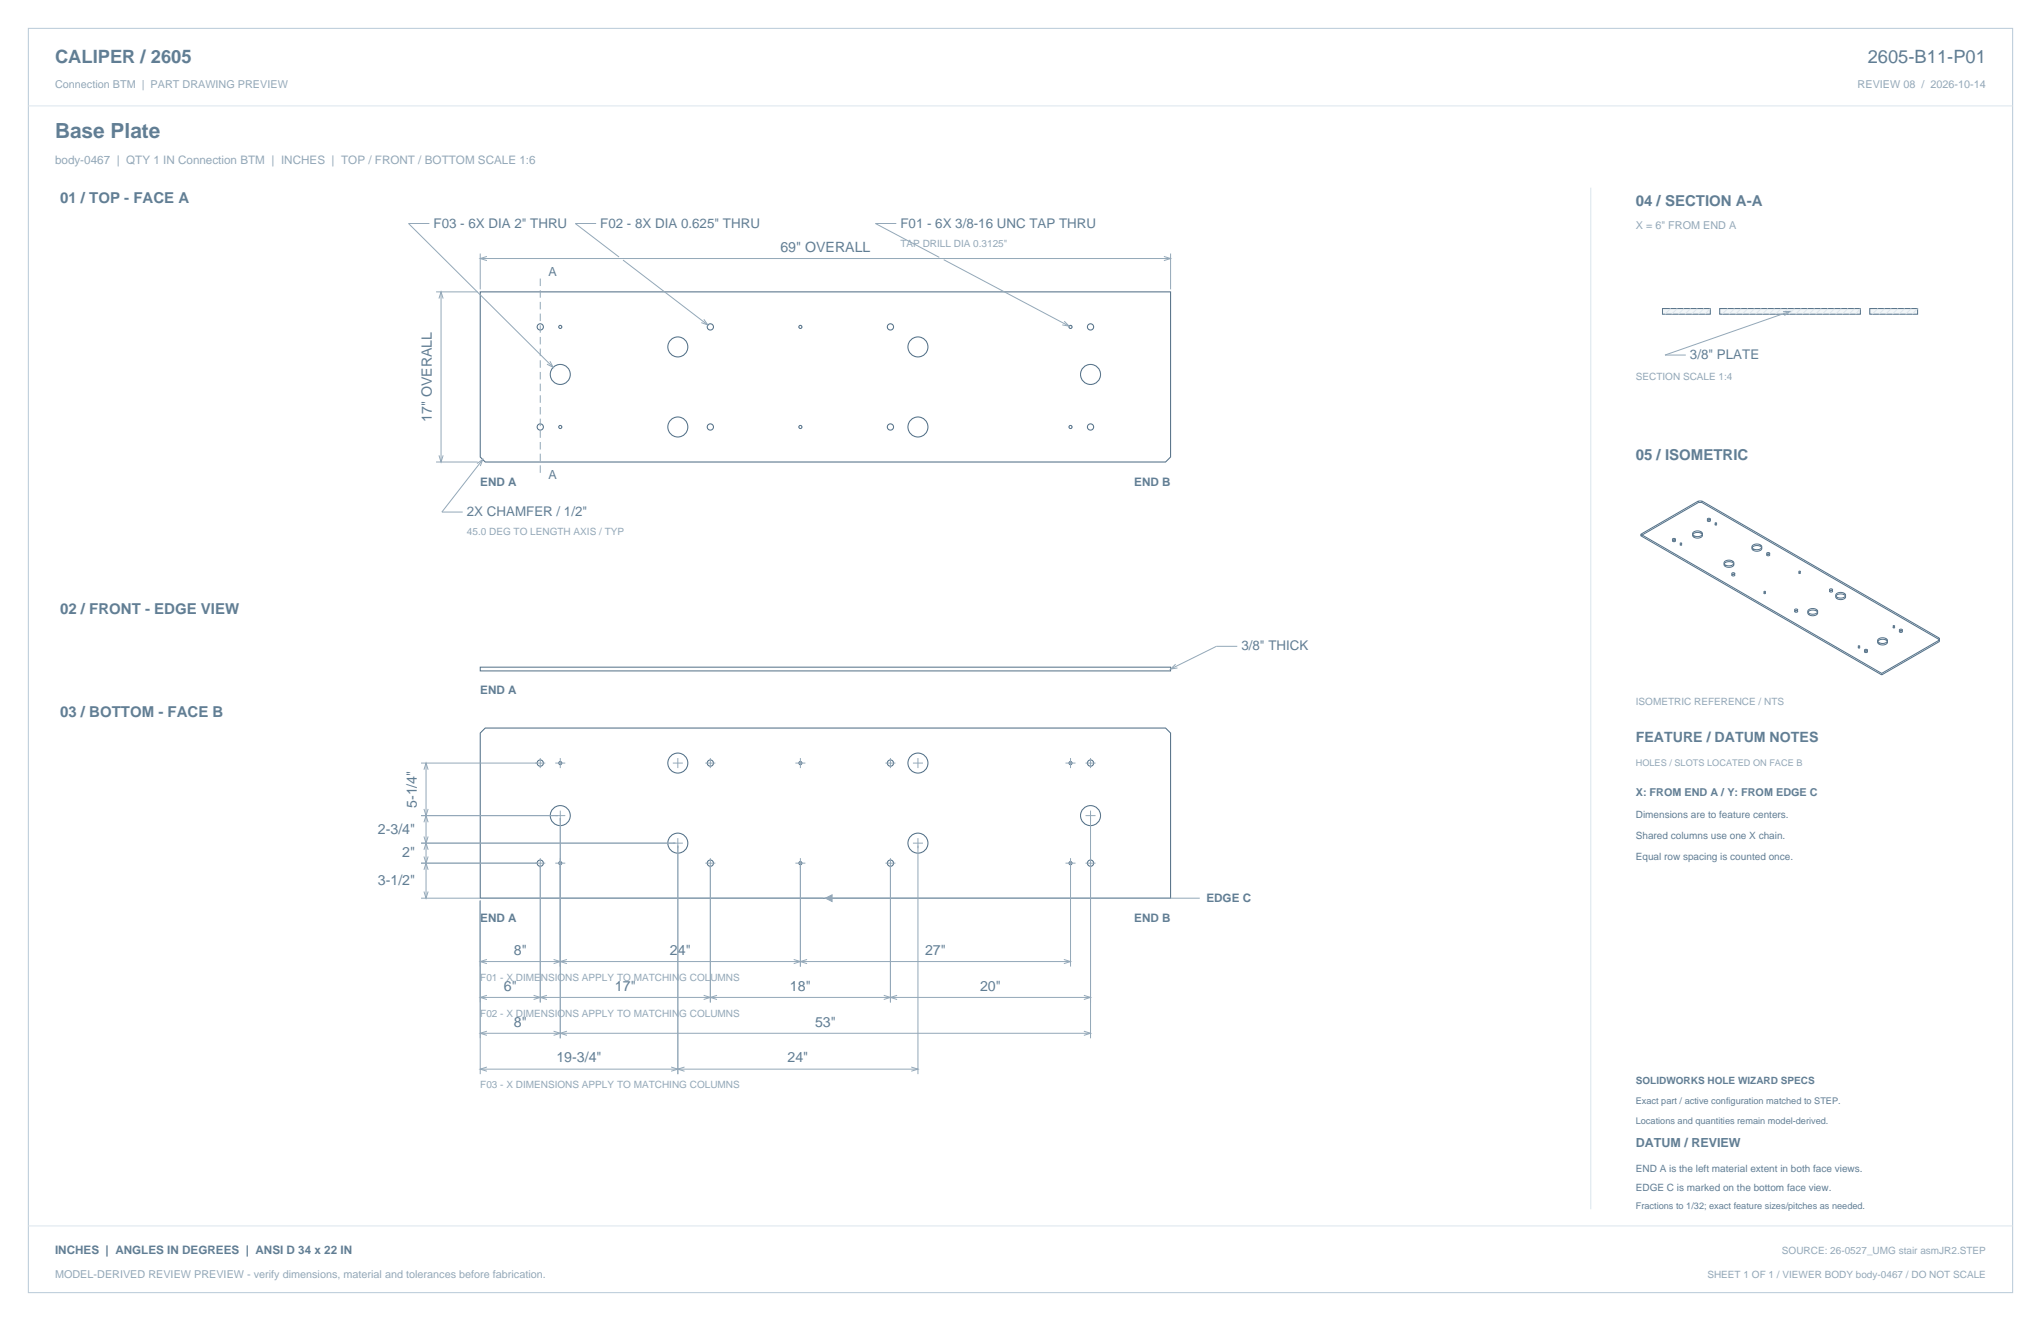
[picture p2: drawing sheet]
<svg xmlns="http://www.w3.org/2000/svg" width="864mm" height="559mm" viewBox="0 0 864 559" stroke-linecap="round" stroke-linejoin="round" font-family="sans-serif">
<path d="M12 12h839.6v534.8h-839.6z" fill="none" stroke="#b8cad8" stroke-width=".42"/>
<path d="M12 44.8h839.6M673.1 79.4v432.1" fill="none" stroke="#dbe5ed" stroke-width=".42"/>
<g fill="none" stroke="#536f85" stroke-width=".44">
<path d="M203.2 123.5h292.1v69.8l-2.1 2.1h-287.9l-2.1-2.1zM203.2 310.1l2.1-2.1h287.9l2.1 2.1v69.8h-292.1z"/>
<circle cx="228.6" cy="138.3" r="1.32"/>
<circle cx="237.1" cy="138.3" r=".66"/>
<circle cx="300.6" cy="138.3" r="1.32"/>
<circle cx="338.7" cy="138.3" r=".66"/>
<circle cx="376.8" cy="138.3" r="1.32"/>
<circle cx="453" cy="138.3" r=".66"/>
<circle cx="461.4" cy="138.3" r="1.32"/>
<circle cx="237.1" cy="158.4" r="4.2"/>
<circle cx="286.8" cy="146.8" r="4.2"/>
<circle cx="388.4" cy="146.8" r="4.2"/>
<circle cx="461.4" cy="158.4" r="4.2"/>
<circle cx="228.6" cy="180.6" r="1.32"/>
<circle cx="237.1" cy="180.6" r=".66"/>
<circle cx="286.8" cy="180.6" r="4.2"/>
<circle cx="300.6" cy="180.6" r="1.32"/>
<circle cx="338.7" cy="180.6" r=".66"/>
<circle cx="376.8" cy="180.6" r="1.32"/>
<circle cx="388.4" cy="180.6" r="4.2"/>
<circle cx="453" cy="180.6" r=".66"/>
<circle cx="461.4" cy="180.6" r="1.32"/>
<circle cx="228.6" cy="322.8" r="1.32"/>
<circle cx="237.1" cy="322.8" r=".66"/>
<circle cx="286.8" cy="322.8" r="4.2"/>
<circle cx="300.6" cy="322.8" r="1.32"/>
<circle cx="338.7" cy="322.8" r=".66"/>
<circle cx="376.8" cy="322.8" r="1.32"/>
<circle cx="388.4" cy="322.8" r="4.2"/>
<circle cx="453" cy="322.8" r=".66"/>
<circle cx="461.4" cy="322.8" r="1.32"/>
<circle cx="237.1" cy="345" r="4.2"/>
<circle cx="286.8" cy="356.7" r="4.2"/>
<circle cx="388.4" cy="356.7" r="4.2"/>
<circle cx="461.4" cy="345" r="4.2"/>
<circle cx="228.6" cy="365.1" r="1.32"/>
<circle cx="237.1" cy="365.1" r=".66"/>
<circle cx="300.6" cy="365.1" r="1.32"/>
<circle cx="338.7" cy="365.1" r=".66"/>
<circle cx="376.8" cy="365.1" r="1.32"/>
<circle cx="453" cy="365.1" r=".66"/>
<circle cx="461.4" cy="365.1" r="1.32"/>
</g>
<g fill="none" stroke="#93a8b9" stroke-width=".42">
<path d="M181.7 94.5h-8.8l61.2 60.9M252.2 94.5h-8.8l18.5 14.2M379.2 94.5h-8.8l27 14.4M203.2 107.2v15.2M203.2 109.4h292.1M206 108.5l-2.8 .9 2.8 .8M263.6 110l35.9 27.5M399.3 109.9l53.1 28.1M492.5 108.5l2.8 .9-2.8 .8M495.3 107.2v15.2M184.5 123.5h17.6M185.7 126.3l.9-2.8 .9 2.8"/>
<path d="M186.6 123.5v71.9M297.8 135.1l1.7 2.4-2.8-1M450.3 135.9l2.1 2.1-2.9-.6M232.7 152.8l1.4 2.6-2.7-1.4M184.5 195.4h17.6M185.7 192.6l.9 2.8 .9-2.8M201.8 196.1l2.5-1.7-1.1 2.7M204.3 194.4l-17.3 22.2h8.8M523.5 273.4h-8.8l-19.4 9.6M497.4 281l-2.1 2 2.9-.4M178.2 322.8h52.5M179.4 325.6l.9-2.8 .9 2.8"/>
<path d="M180.3 322.8v57.1M228.6 320.7v4.2M234.9 322.8h4.3M237.1 320.7v4.2M284.7 322.8h4.2M286.8 320.7v4.2M298.4 322.8h4.3M300.6 320.7v4.2M336.5 322.8h4.3M338.7 320.7v4.2M374.6 322.8h4.3M376.8 320.7v4.2"/>
<path d="M386.3 322.8h4.2M388.4 320.7v4.2M450.8 322.8h4.3M453 320.7v4.2M459.3 322.8h4.2M461.4 320.7v4.2M178.2 345h61M178.2 356.7h110.7M179.4 359.5l.9-2.8 .9 2.8M179.4 347.8l.9-2.8 .9 2.8M179.4 353.8l.9 2.9 .9-2.9M179.4 342.2l.9 2.8 .9-2.8"/>
<path d="M237.1 342.9v96.3M286.8 354.5v99.9M386.3 356.7h4.2M388.4 354.5v99.9M459.3 345h4.2M461.4 342.9v96.3M178.2 365.1h52.5M178.2 379.9h170M179.4 367.9l.9-2.8 .9 2.8M179.4 377.1l.9 2.8 .9-2.8M179.4 362.3l.9 2.8 .9-2.8M228.6 363v61"/>
<path d="M234.9 365.1h4.3M298.4 365.1h4.3M300.6 363v61M336.5 365.1h4.3M338.7 363v45.9M349.2 379.9h158.4M374.6 365.1h4.3M376.8 363v61M450.8 365.1h4.3M453 363v45.9M459.3 365.1h4.2M203.2 381v73.4"/>
<path d="M203.2 406.8h249.8M206 405.9l-2.8 .9 2.8 .8M234.2 405.9l2.9 .9-2.9 .8M239.9 405.9l-2.8 .9 2.8 .8M335.8 405.9l2.9 .9-2.9 .8M341.5 405.9l-2.8 .9 2.8 .8M450.1 405.9l2.9 .9-2.9 .8M203.2 421.9h258.2M203.2 437.1h258.2M206 421l-2.8 .9 2.8 .9M206 436.2l-2.8 .9 2.8 .9M225.8 421l2.8 .9-2.8 .9"/>
<path d="M231.4 421l-2.8 .9 2.8 .9M234.2 436.2l2.9 .9-2.9 .9M239.9 436.2l-2.8 .9 2.8 .9M297.7 421l2.9 .9-2.9 .9M303.4 421l-2.8 .9 2.8 .9M373.9 421l2.9 .9-2.9 .9M379.6 421l-2.8 .9 2.8 .9M458.6 421l2.8 .9-2.8 .9M458.6 436.2l2.8 .9-2.8 .9M203.2 452.3h185.2M206 451.4l-2.8 .9 2.8 .8M284 451.4l2.8 .9-2.8 .8"/>
<path d="M289.6 451.4l-2.8 .9 2.8 .8M385.6 451.4l2.8 .9-2.8 .8"/>
</g>
<path d="M228.6 117.8v82.9" fill="none" stroke="#93a8b9" stroke-width=".42" stroke-dasharray="3.2 1.8" stroke-linecap="butt"/>
<path d="M203.2 282.2h292.1v1.6h-292.1z" fill="none" stroke="#536f85" stroke-width=".42"/>
<path d="M349.2 379.9l2.9-1.4v2.9z" fill="#93a8b9" stroke="#93a8b9" stroke-width=".42"/>
<path d="M703.4 130.5h20.3v2.4h-20.3z" fill-rule="evenodd" fill="#f2f6f9" stroke="#536f85" stroke-width=".42"/>
<path d="M706.9 130.5l-2.4 2.4M709.7 130.5l-2.4 2.4M712.5 130.5l-2.4 2.4M715.3 130.5l-2.3 2.4M718.2 130.5l-2.4 2.4M721 130.5l-2.4 2.4M723.7 130.5l-2.3 2.4" fill="none" stroke="#dbe5ed" stroke-width=".42"/>
<path d="M727.6 130.5h59.6v2.4h-59.6z" fill-rule="evenodd" fill="#f2f6f9" stroke="#536f85" stroke-width=".42"/>
<g fill="none" stroke="#dbe5ed" stroke-width=".42">
<path d="M731.1 130.5l-2.4 2.4M733.9 130.5l-2.4 2.4M736.7 130.5l-2.3 2.4M739.6 130.5l-2.4 2.4M742.4 130.5l-2.4 2.4M745.2 130.5l-2.4 2.4M748 130.5l-2.4 2.4M750.8 130.5l-2.3 2.4M753.7 130.5l-2.4 2.4M756.5 130.5l-2.4 2.4M759.3 130.5l-2.4 2.4M762.1 130.5l-2.3 2.4"/>
<path d="M765 130.5l-2.4 2.4M767.8 130.5l-2.4 2.4M770.6 130.5l-2.4 2.4M773.4 130.5l-2.4 2.4M776.2 130.5l-2.3 2.4M779.1 130.5l-2.4 2.4M781.9 130.5l-2.4 2.4M784.7 130.5l-2.4 2.4M787.2 130.5l-2 2.4"/>
</g>
<path d="M791.1 130.5h20.3v2.4h-20.3z" fill-rule="evenodd" fill="#f2f6f9" stroke="#536f85" stroke-width=".42"/>
<path d="M794.6 130.5l-2.4 2.4M797.4 130.5l-2.4 2.4M800.2 130.5l-2.3 2.4M803.1 130.5l-2.4 2.4M805.9 130.5l-2.4 2.4M808.7 130.5l-2.4 2.4M811.4 130.5l-2.3 2.4M12 518.6h839.6" fill="none" stroke="#dbe5ed" stroke-width=".42"/>
<path d="M754.5 131.8l2.9-.1-2.4 1.8M757.4 131.7l-52.9 18.5h8.8" fill="none" stroke="#93a8b9" stroke-width=".42"/>
<g fill="none" stroke="#536f85" stroke-width=".42">
<path d="M718.6 211.9v.7M718.6 211.9l-24.3 14.1M718.6 212.6l-24.3 14M718.6 212.6h1.5M718.6 211.9h1.5M720.1 211.9l100.5 58v1.5l-24.4 14.1M720.1 211.9v.7M720.1 212.6l100.5 58M722.6 219.9v.6M723.5 220h-.9v.5M723.5 219.3v.6h-.9M723.5 219.3h-.9v.6"/>
<path d="M723.5 220v.5h-.9M723.5 219.3v.7M694.3 226l101.9 58.8M694.3 226.6l101.9 58.9M694.3 226v.6M707.8 228.4v.6M708.8 227.9v.5h-1M708.8 227.9h-1v.5M708.8 228.5h-1v.5M708.8 228.5v.5h-1M708.8 227.9v.6M711 230v.6"/>
<path d="M711.5 229.7v.3h-.5M711.5 230.3h-.5v.3M711.5 230.3v.3h-.5M711.5 229.7h-.5v.3M711.5 229.7v.6M716.8 226.6v.7M719.7 225.6l.7 .8-.7 .9-1.4 .3-1.5-.3M719.7 225.6l-1.4-.4-1.5 .4-.6 .8 .6 .9M719.7 224.9l.7 .9-.7 .8-1.4 .4-1.5-.4M719.7 224.9l-1.4-.3-1.5 .3-.6 .9 .6 .8M719.7 224.9v.7M725.8 221.4v.7"/>
<path d="M726.3 221.2v.2h-.5M726.3 221.2h-.5v.2M726.3 221.8v.3h-.5M726.3 221.8h-.5v.3M726.3 221.2v.6M730.1 239v.6M733 237.3l.7 .9-.7 .8-1.4 .4-1.5-.4M733 237.3l-1.4-.4-1.5 .4-.6 .9 .6 .8M733 237.9l-1.4-.3-1.5 .3-.6 .9 .6 .8M733 237.9l.7 .9-.7 .8-1.4 .4-1.5-.4M733 237.3v.6M741.9 232.2v.6"/>
<path d="M744.9 231.1l-1.5-.3-1.5 .3-.6 .9 .6 .8M744.9 231.1l.6 .9-.6 .8-1.5 .4-1.5-.4M744.9 230.5l-1.5-.4-1.5 .4-.6 .8 .6 .9M744.9 230.5l.6 .8-.6 .9-1.5 .3-1.5-.3M744.9 230.5v.6M747.7 234.4v.6M748.6 233.8v.6h-.9M748.6 233.8h-.9v.6M748.6 234.5h-.9v.5M748.6 234.5v.5h-.9M748.6 233.8v.7M732.9 242.9v.6"/>
<path d="M733.9 242.4h-1v.5M733.9 243v.5h-1M733.9 243h-1v.5M733.9 242.4v.5h-1M733.9 242.4v.6M746.5 250.4v.7M746.9 250.2h-.4v.2M746.9 250.2v.2h-.4M746.9 250.8v.3h-.4M746.9 250.8h-.4v.3M746.9 250.2v.6M759.5 258.2v.7"/>
<path d="M760.5 258.4h-1v.5M760.5 257.7v.5h-1M760.5 258.4v.5h-1M760.5 257.7h-1v.5M760.5 257.7v.7M761.2 241.9v.7M761.7 241.6v.3h-.5M761.7 241.6h-.5v.3M761.7 242.3h-.5v.3M761.7 242.3v.3h-.5M761.7 241.6v.7M765.5 259.5v.6"/>
<path d="M768.5 257.8l.6 .8-.6 .9-1.5 .3-1.5-.3M768.5 257.8l-1.5-.4-1.5 .4-.6 .8 .6 .9M768.5 258.4l.6 .9-.6 .8-1.5 .4-1.5-.4M768.5 258.4l-1.5-.3-1.5 .3-.6 .9 .6 .8M768.5 257.8v.6M774.3 249.7v.7M775.2 249.8v.6h-.9M775.2 249.8h-.9v.6M775.2 249.2v.5h-.9M775.2 249.2h-.9v.5M775.2 249.2v.6M777.4 252.7v.6"/>
<path d="M780.3 251.6l.6 .8-.6 .9-1.5 .3-1.4-.3M780.3 250.9l-1.5-.3-1.4 .3-.7 .9 .7 .9M780.3 250.9l.6 .9-.6 .9-1.5 .3-1.4-.3M780.3 251.6l-1.5-.4-1.4 .4-.7 .8 .7 .9M780.3 250.9v.7M786.4 273.5v.6M786.8 273.2h-.4v.3M786.8 273.8h-.4v.3M786.8 273.2v.3h-.4M786.8 273.8v.3h-.4M786.8 273.2v.6M789.1 275.3v.6"/>
<path d="M790 275.4v.5h-.9M790 274.8v.5h-.9M790 275.4h-.9v.5M790 274.8h-.9v.5M790 274.8v.6M795.1 271.8v.7M798 270.8l-1.4-.4-1.5 .4-.6 .8 .6 .9M798 270.1l-1.4-.3-1.5 .3-.6 .9 .6 .8M798 270.8l.6 .8-.6 .9-1.4 .3-1.5-.3M798 270.1l.6 .9-.6 .8-1.4 .4-1.5-.4M798 270.1v.7M801.1 264.9v.7"/>
<path d="M801.6 265.3v.3h-.5M801.6 265.3h-.5v.3M801.6 264.7v.2h-.5M801.6 264.7h-.5v.2M801.6 264.7v.6M803.9 266.8v.6M804.8 266.9h-.9v.5M804.8 266.2v.6h-.9M804.8 266.2h-.9v.6M804.8 266.9v.5h-.9M804.8 266.2v.7M820.6 270.8l-24.4 14"/>
<path d="M796.2 284.8v.7"/>
</g>
<text font-size="8.8" fill="#617e94" x="23.3" y="58.2">Base Plate</text>
<g font-size="7.8" fill="#617e94">
<text x="23.3" y="26.8">CALIPER / 2605</text>
<text x="790.3" y="26.8">2605-B11-P01</text>
</g>
<g font-size="6.3" fill="#617e94">
<text x="25.4" y="86.1">01 / TOP - FACE A</text>
<text x="692.1" y="87.1">04 / SECTION A-A</text>
<text x="692.1" y="194.4">05 / ISOMETRIC</text>
<text x="25.4" y="259.6">02 / FRONT - EDGE VIEW</text>
<text x="25.4" y="303.4">03 / BOTTOM - FACE B</text>
</g>
<g font-size="6" fill="#617e94">
<text x="330.2" y="106.5">69&quot; OVERALL</text>
<text x="182.7" y="178.5" transform="rotate(-90 182.7 178.5)">17&quot; OVERALL</text>
<text x="692.1" y="314">FEATURE / DATUM NOTES</text>
<text x="176.4" y="341.8" transform="rotate(-90 176.4 341.8)">5-1/4&quot;</text>
<text x="159.9" y="352.6">2-3/4&quot;</text>
<text x="170.2" y="362.7">2&quot;</text>
<text x="159.9" y="374.3">3-1/2&quot;</text>
<text x="217.4" y="403.9">8&quot;</text>
<text x="283.5" y="403.9">24&quot;</text>
<text x="391.4" y="403.9">27&quot;</text>
<text x="213.2" y="419.1">6&quot;</text>
<text x="260.2" y="419.1">17&quot;</text>
<text x="334.3" y="419.1">18&quot;</text>
<text x="414.7" y="419.1">20&quot;</text>
<text x="217.4" y="434.3">8&quot;</text>
<text x="344.9" y="434.3">53&quot;</text>
<text x="235.4" y="449.4">19-3/4&quot;</text>
<text x="333.2" y="449.4">24&quot;</text>
</g>
<g font-size="5.6" fill="#617e94">
<text x="183.4" y="96.3">F03 - 6X DIA 2&quot; THRU</text>
<text x="254" y="96.3">F02 - 8X DIA 0.625&quot; THRU</text>
<text x="381" y="96.3">F01 - 6X 3/8-16 UNC TAP THRU</text>
<text x="715.1" y="152">3/8&quot; PLATE</text>
<text x="197.6" y="218.4">2X CHAMFER / 1/2&quot;</text>
<text x="525.3" y="275.2">3/8&quot; THICK</text>
</g>
<g font-size="5.3" fill="#617e94">
<text x="232.1" y="116.8">A</text>
<text x="232.1" y="202.5">A</text>
<text x="692.1" y="485.1">DATUM / REVIEW</text>
</g>
<text font-size="4.9" fill="#93a8b9" x="23.3" y="69.5">body-0467 | QTY 1 IN Connection BTM | INCHES | TOP / FRONT / BOTTOM SCALE 1:6</text>
<g font-size="4.9" fill="#617e94">
<text x="203.2" y="205.7">END A</text>
<text x="479.9" y="205.7">END B</text>
<text x="203.2" y="293.7">END A</text>
<text x="510.5" y="381.7">EDGE C</text>
<text x="203.2" y="389.8">END A</text>
<text x="479.9" y="389.8">END B</text>
<text x="23.3" y="530.6">INCHES | ANGLES IN DEGREES | ANSI D 34 x 22 IN</text>
</g>
<g font-size="4.6" fill="#93a8b9">
<text x="23.3" y="37">Connection BTM | PART DRAWING PREVIEW</text>
<text x="786" y="37">REVIEW 08 / 2026-10-14</text>
<text x="692.1" y="97">X = 6&quot; FROM END A</text>
<text x="23.3" y="540.5">MODEL-DERIVED REVIEW PREVIEW - verify dimensions, material and tolerances before fabrication.</text>
</g>
<text font-size="4.6" fill="#617e94" x="692.1" y="336.9">X: FROM END A / Y: FROM EDGE C</text>
<g font-size="4.2" fill="#93a8b9">
<text x="381" y="104.4">TAP DRILL DIA 0.3125&quot;</text>
<text x="692.1" y="160.8">SECTION SCALE 1:4</text>
<text x="197.6" y="226.5">45.0 DEG TO LENGTH AXIS / TYP</text>
<text x="692.1" y="298.1">ISOMETRIC REFERENCE / NTS</text>
<text x="203.2" y="414.9">F01 - X DIMENSIONS APPLY TO MATCHING COLUMNS</text>
<text x="203.2" y="430">F02 - X DIMENSIONS APPLY TO MATCHING COLUMNS</text>
<text x="203.2" y="460.4">F03 - X DIMENSIONS APPLY TO MATCHING COLUMNS</text>
<text x="754" y="530.6">SOURCE: 26-0527_UMG stair asmJR2.STEP</text>
<text x="722.4" y="540.5">SHEET 1 OF 1 / VIEWER BODY body-0467 / DO NOT SCALE</text>
</g>
<g font-size="4.2" fill="#617e94">
<text x="692.1" y="346.1">Dimensions are to feature centers.</text>
<text x="692.1" y="354.9">Shared columns use one X chain.</text>
<text x="692.1" y="363.7">Equal row spacing is counted once.</text>
<text x="692.1" y="458.6">SOLIDWORKS HOLE WIZARD SPECS</text>
<text x="692.1" y="495.7">END A is the left material extent in both face views.</text>
<text x="692.1" y="503.8">EDGE C is marked on the bottom face view.</text>
</g>
<text font-size="3.9" fill="#93a8b9" x="692.1" y="323.8">HOLES / SLOTS LOCATED ON FACE B</text>
<g font-size="3.9" fill="#617e94">
<text x="692.1" y="467.1">Exact part / active configuration matched to STEP.</text>
<text x="692.1" y="475.5">Locations and quantities remain model-derived.</text>
<text x="692.1" y="511.5">Fractions to 1/32; exact feature sizes/pitches as needed.</text>
</g>
</svg>
